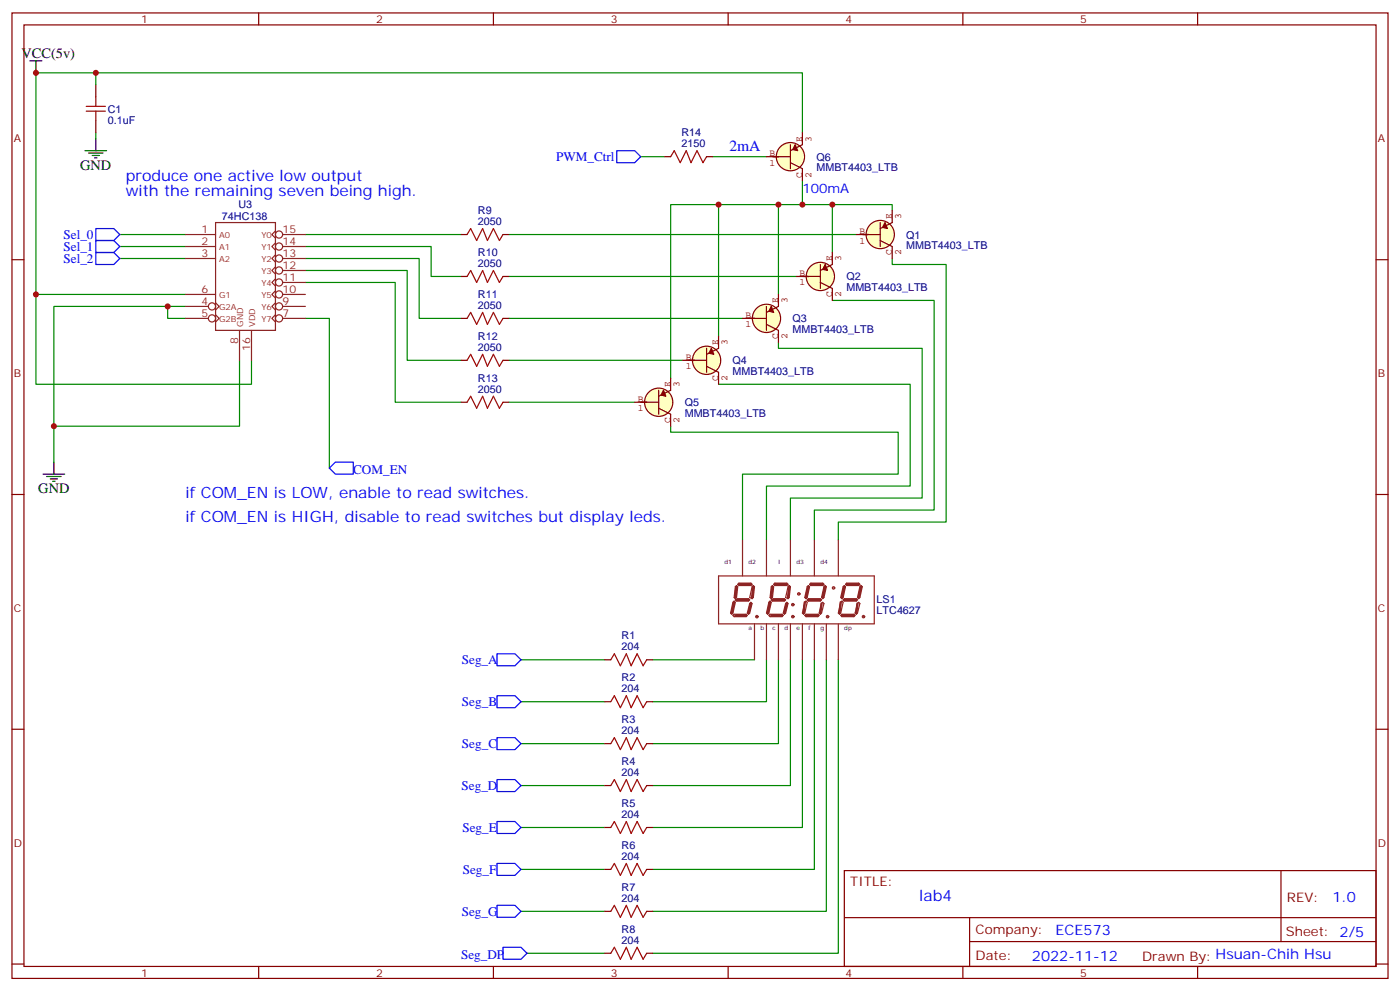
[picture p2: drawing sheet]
<svg xmlns="http://www.w3.org/2000/svg" width="412mm" height="292mm" viewBox="0 0 412 292" stroke-linecap="round" stroke-linejoin="round" font-family="sans-serif">
<g fill="none" stroke="#870000" stroke-width=".35">
<path d="M3.5 3.8h405.4v284.3h-405.4zM7.1 7.3h398.2v277.3h-398.2zM76.2 3.8v3.5M145.3 3.8v3.5M214.5 3.8v3.5M283.6 3.8v3.5M352.8 3.8v3.5M28.2 25v3.5M28.2 35.6v3.5M195.8 46.1h1.8M208.1 46.1h1.8M3.5 76.5h3.6"/>
<path d="M405.3 76.5h3.6M3.5 145.6h3.6M405.3 145.6h3.6M3.5 214.8h3.6M405.3 214.8h3.6M248.7 256.4h156.6v28.2h-156.6zM377.3 256.4v20.9M248.7 270.2h156.5M285.6 277.3h119.6M285.6 270.2v14.2M3.5 283.9h3.6M76.2 284.6v3.5"/>
<path d="M145.3 284.6v3.5M214.5 284.6v3.5M283.6 284.6v3.5M352.8 284.6v3.5M405.3 283.9h3.6"/>
</g>
<g fill="none" stroke="#008700" stroke-width=".35">
<path d="M28.2 21.4h208.2v17.7M28.2 39.1v1.8M188.7 46.1h7.1M209.9 46.1h15.9M236.4 53.2v7.1M149.9 69.1h102.3M211.7 60.3v38.8M229.3 60.3v26.4M245.2 60.3v14.1M262.8 62v-1.7h-65.2v51.1M262.8 76.1v1.8h15.9v75.8h-31.8v5.3M90 93.8h7v44.1"/>
<path d="M149.9 93.8h68.8M149.9 81.4h84.7M245.2 88.5h30v61.7h-35.3v8.8M149.9 118.5h37.1M149.9 106.1h51.2M211.7 113.2h56.4v30h-42.3v15.8M229.3 100.8v1.8h42.3v44.1h-38.8v12.3M197.6 125.5v1.8h67v12.3h-45.9v19.4"/>
</g>
<path d="M181.7 44.4h5.3l1.7 1.7-1.7 1.8h-5.3zM98.8 136.1h5.3v3.5h-5.3l-1.8-1.7z" fill="none" stroke="#00f" stroke-width=".35"/>
<path d="M25 44.4h6.4M26.1 45.1h4.2M27.2 45.8h2.1M27.9 46.5h.7M28.2 40.9v3.5" fill="none" stroke="#000" stroke-width=".35"/>
<path d="M25.4 31.3h5.6M25.4 32.7h5.6M28.2 28.5v2.8M28.2 32.7v2.9M197.6 46.1l1-1.7 1.8 3.5 1.7-3.5 1.5 3.5 1.7-3.5 1.8 3.5 1-1.8" fill="none" stroke="#a10000" stroke-width=".35"/>
<circle cx="232.8" cy="46.1" r="4.2" fill="#ffffc2" stroke="#850000" stroke-width=".35"/>
<path d="M234.2 42.6l.7 1.8-1.4-.4z" fill="#850000" stroke="#850000" stroke-width=".35"/>
<path d="M236.4 39.1v3.5l-3.6 1.8M225.8 46.1h7M232.8 47.9l3.6 1.8v3.5M232.8 42.6v7.1" fill="none" stroke="#850000" stroke-width=".35"/>
<circle cx="194" cy="118.5" r="4.2" fill="#ffffc2" stroke="#850000" stroke-width=".35"/>
<path d="M195.4 114.9l.7 1.8-1.4-.4z" fill="#850000" stroke="#850000" stroke-width=".35"/>
<path d="M187 118.5h7M194 114.9v7.1M197.6 111.4v3.5l-3.6 1.8M194 120.2l3.6 1.8v3.5" fill="none" stroke="#850000" stroke-width=".35"/>
<circle cx="208.1" cy="106.1" r="4.2" fill="#ffffc2" stroke="#850000" stroke-width=".35"/>
<path d="M209.5 102.6l.8 1.8-1.5-.4z" fill="#850000" stroke="#850000" stroke-width=".35"/>
<path d="M211.7 99.1v3.5l-3.6 1.8M201.1 106.1h7M208.1 107.9l3.6 1.7v3.6M208.1 102.6v7" fill="none" stroke="#850000" stroke-width=".35"/>
<circle cx="225.8" cy="93.8" r="4.2" fill="#ffffc2" stroke="#850000" stroke-width=".35"/>
<path d="M227.2 90.2l.7 1.8-1.4-.3z" fill="#850000" stroke="#850000" stroke-width=".35"/>
<path d="M218.7 93.8h7.1M225.8 95.5l3.5 1.8v3.5M225.8 90.2v7.1M229.3 86.7v3.5l-3.5 1.8" fill="none" stroke="#850000" stroke-width=".35"/>
<circle cx="241.7" cy="81.4" r="4.2" fill="#ffffc2" stroke="#850000" stroke-width=".35"/>
<path d="M243.1 77.9l.7 1.8-1.4-.4z" fill="#850000" stroke="#850000" stroke-width=".35"/>
<path d="M241.7 77.9v7M245.2 74.4v3.5l-3.5 1.8M234.6 81.4h7.1M241.7 83.2l3.5 1.7v3.6" fill="none" stroke="#850000" stroke-width=".35"/>
<circle cx="259.3" cy="69.1" r="4.2" fill="#ffffc2" stroke="#850000" stroke-width=".35"/>
<path d="M260.7 65.5l.7 1.8-1.4-.3z" fill="#850000" stroke="#850000" stroke-width=".35"/>
<path d="M252.2 69.1h7.1M259.3 70.8l3.5 1.8v3.5M259.3 65.5v7.1M262.8 62v3.5l-3.5 1.8" fill="none" stroke="#850000" stroke-width=".35"/>
<g fill="none" stroke="#008700" stroke-width=".35">
<path d="M28.2 25v-3.6h-17.6v91.8h63.5v-7.1M35.3 69.1h19.4M35.3 76.1h19.4M35.3 72.6h19.4M90 79.7h29.9v26.4h15.9M90 76.1h33.5v17.7h12.3M90 72.6h37v8.8h8.8M90 69.1h45.8M10.6 86.7h44.1M49.4 90.2v3.6h5.3M54.7 90.2h-38.8v45.9M90 83.2h26.4v35.3h19.4"/>
<path d="M70.6 106.1v19.4h-54.7M153.5 194.3h24.7M192.3 194.3h29.9M225.8 194.3v12.4h-33.5M229.3 194.3v24.7h-37M232.8 194.3v37.1h-40.5M236.4 194.3v49.4h-44.1M239.9 194.3v61.7h-47.6M243.4 194.3v74.1h-51.1M246.9 194.3v86.4h-54.6M153.5 206.7h24.7M153.5 219h24.7"/>
<path d="M153.5 231.4h24.7M153.5 243.7h24.7M153.5 256h24.7M153.5 268.4h24.7M155.2 280.7h23"/>
</g>
<g fill="none" stroke="#a10000" stroke-width=".35">
<path d="M137.6 69.1l1-1.8 1.8 3.5 1.8-3.5 1.4 3.5 1.7-3.5 1.8 3.5 1.1-1.7M137.6 93.8l1-1.8 1.8 3.5 1.8-3.5 1.4 3.5 1.7-3.5 1.8 3.5 1.1-1.7M137.6 81.4l1-1.7 1.8 3.5 1.8-3.5 1.4 3.5 1.7-3.5 1.8 3.5 1.1-1.8M137.6 118.5l1-1.8 1.8 3.5 1.8-3.5 1.4 3.5 1.7-3.5 1.8 3.5 1.1-1.7M137.6 106.1l1-1.7 1.8 3.5 1.8-3.5 1.4 3.5 1.7-3.5 1.8 3.5 1.1-1.8M179.9 194.3l1.1-1.8 1.7 3.6 1.8-3.6 1.4 3.6 1.8-3.6 1.7 3.6 1.1-1.8M179.9 219l1.1-1.8 1.7 3.6 1.8-3.6 1.4 3.6 1.8-3.6 1.7 3.6 1.1-1.8M179.9 206.7l1.1-1.8 1.7 3.5 1.8-3.5 1.4 3.5 1.8-3.5 1.7 3.5 1.1-1.7M179.9 231.4l1.1-1.8 1.7 3.5 1.8-3.5 1.4 3.5 1.8-3.5 1.7 3.5 1.1-1.7M179.9 256l1.1-1.7 1.7 3.5 1.8-3.5 1.4 3.5 1.8-3.5 1.7 3.5 1.1-1.8M179.9 243.7l1.1-1.8 1.7 3.6 1.8-3.6 1.4 3.6 1.8-3.6 1.7 3.6 1.1-1.8M179.9 268.4l1.1-1.8 1.7 3.6 1.8-3.6 1.4 3.6 1.8-3.6 1.7 3.6 1.1-1.8"/>
<path d="M179.9 280.7l1.1-1.7 1.7 3.5 1.8-3.5 1.4 3.5 1.8-3.5 1.7 3.5 1.1-1.8"/>
</g>
<g fill="none" stroke="#870000" stroke-width=".35">
<path d="M135.8 69.1h1.8M148.2 69.1h1.7M135.8 93.8h1.8M135.8 81.4h1.8M148.2 93.8h1.7M148.2 81.4h1.7M135.8 118.5h1.8M135.8 106.1h1.8M148.2 118.5h1.7M148.2 106.1h1.7M178.2 194.3h1.7M190.5 194.3h1.8"/>
<path d="M178.2 219h1.7M178.2 206.7h1.7M190.5 219h1.8M190.5 206.7h1.8M178.2 231.4h1.7M190.5 231.4h1.8M178.2 256h1.7M178.2 243.7h1.7M190.5 256h1.8M190.5 243.7h1.8M178.2 268.4h1.7M190.5 268.4h1.8"/>
<path d="M178.2 280.7h1.7M190.5 280.7h1.8"/>
</g>
<path d="M8.8 17.9h3.5M10.6 17.9v3.5M12.7 139.6h6.3M15.9 136.1v3.5M13.8 140.3h4.2M14.8 141h2.1M15.5 141.7h.7" fill="none" stroke="#000" stroke-width=".35"/>
<path d="M28.2 74.4h5.3l1.8 1.7-1.8 1.8h-5.3zM28.2 70.8h5.3l1.8 1.8-1.8 1.8h-5.3zM28.2 67.3h5.3l1.8 1.8-1.8 1.7h-5.3zM146.4 192.5h5.3l1.8 1.8-1.8 1.8h-5.3zM146.4 217.2h5.3l1.8 1.8-1.8 1.8h-5.3zM146.4 204.9h5.3l1.8 1.8-1.8 1.7h-5.3zM146.4 229.6h5.3l1.8 1.8-1.8 1.7h-5.3zM146.4 254.3h5.3l1.8 1.7-1.8 1.8h-5.3zM146.4 241.9h5.3l1.8 1.8-1.8 1.8h-5.3zM146.4 266.6h5.3l1.8 1.8-1.8 1.8h-5.3zM148.2 279h5.3l1.7 1.7-1.7 1.8h-5.3z" fill="none" stroke="#00f" stroke-width=".35"/>
<g fill="none" stroke="#8c2424" stroke-width=".35">
<path d="M54.7 69.1h8.8M54.7 72.6h8.8M54.7 76.1h8.8M63.5 65.5h17.6v31.8h-17.6zM81.1 78.6l-1 1.1 1 1M81.1 75.1l-1 1 1 1.1M81.1 71.5l-1 1.1 1 1.1M81.1 68l-1 1.1 1 1M83.3 69.1h6.7M83.3 72.6h6.7M83.3 76.1h6.7M83.3 79.7h6.7"/>
<path d="M54.7 90.2h6.7M54.7 93.8h6.7M54.7 86.7h8.8M63.5 89.2l1.1 1-1.1 1.1M63.5 92.7l1.1 1.1-1.1 1M70.6 97.3v8.8M74.1 97.3v8.8M81.1 92.7l-1 1.1 1 1M81.1 89.2l-1 1 1 1.1M81.1 85.7l-1 1 1 1.1M81.1 82.1l-1 1.1 1 1M83.3 90.2h6.7"/>
<path d="M83.3 93.8h6.7M83.3 86.7h6.7M83.3 83.2h6.7M218.7 159v10.6M225.8 159v10.6M232.8 159v10.6M239.9 159v10.6M246.9 159v10.6M211.7 169.6h45.8v14.1h-45.8zM215.9 177.4l.4-.4 .3 .4-.7 3.2-.4 .3-.3-.3zM216.6 176.7l.7-.4h3.2l.3 .4-.3 .3h-3.5zM216.6 172.8l.4-.4 .3 .4-.3 3.2-.4 .3-.3-.3z"/>
<path d="M217.3 172.1l.4-.4h3.5l.3 .4-.3 .3h-3.5zM220.8 177.7l.4-.3 .3 .3-.7 2.9-.3 .3-.4-.3zM221.5 172.8l.4-.4 .3 .4-.3 3.2-.4 .3-.7-.3zM226.8 177l.4 .4-.7 3.2-.4 .3-.3-.3 .7-3.2zM227.2 172.8l.3-.4 .4 .4-.4 3.2-.3 .3-.4-.3zM227.2 176.7l.7-.4h3.2l.3 .4-.3 .3h-3.6zM227.9 172.1l.3-.4h3.6l.3 .4-.3 .3h-3.6zM231.4 177.7l.4-.3 .3 .3-.7 2.9-.3 .3-.4-.3zM232.1 172.8l.4-.4 .3 .4-.3 3.2-.4 .3-.7-.3zM233.2 178.1h.3M234.9 174.9h.4M237.1 177.4l.3-.4 .4 .4-.7 3.2-.4 .3-.3-.3z"/>
<path d="M237.8 172.8l.3-.4 .4 .4-.7 3.2-.4 .3-.3-.3zM238.1 176.3h3.6l.3 .4-.3 .3h-3.6l-.3-.3zM238.5 172.1l.3-.4h3.6l.3 .4-.3 .3h-3.6zM242 177.7l.4-.3 .3 .3-.7 2.9-.3 .3-.4-.3zM242.7 172.8l.4-.4 .3 .4-.7 3.2-.3 .3-.4-.3zM245.5 173.1h.4M247.6 177.4l.4-.4 .4 .4-.8 3.2-.3 .3-.4-.3zM248.4 172.8l.3-.4 .4 .4-.7 3.2-.4 .3-.4-.3zM248.7 176.3h3.5l.4 .4-.4 .3h-3.5l-.3-.3zM249.1 172.1l.3-.4h3.5l.4 .4-.4 .3h-3.5zM252.6 177.7l.3-.3 .4 .3-.7 2.9-.4 .3-.3-.3zM253.3 172.8l.3-.4 .4 .4-.7 3.2-.4 .3-.3-.3z"/>
<path d="M216.3 180.9h3.5l.3 .4-.3 .3h-3.5l-.4-.3zM222.2 183.7v10.6M222.6 181.6h.4M225.8 183.7v10.6M226.5 181.3l.3-.4h3.6l.3 .4-.3 .3h-3.6zM229.3 183.7v10.6M232.8 183.7v10.6M233.2 181.6h.3M236.4 183.7v10.6M237.4 180.9h3.5l.4 .4-.4 .3h-3.5l-.3-.3zM239.9 183.7v10.6M243.4 183.7v10.6"/>
<path d="M243.8 181.6h.3M246.9 183.7v10.6M248 180.9h3.5l.4 .4-.4 .3h-3.5l-.4-.3zM254.4 181.6h.3"/>
<circle cx="82.2" cy="69.1" r="1.06"/>
<circle cx="82.2" cy="72.6" r="1.06"/>
<circle cx="82.2" cy="76.1" r="1.06"/>
<circle cx="82.2" cy="79.7" r="1.06"/>
<circle cx="62.4" cy="93.8" r="1.06"/>
<circle cx="62.4" cy="90.2" r="1.06"/>
<circle cx="82.2" cy="93.8" r="1.06"/>
<circle cx="82.2" cy="83.2" r="1.06"/>
<circle cx="82.2" cy="86.7" r="1.06"/>
<circle cx="82.2" cy="90.2" r="1.06"/>
<circle cx="233.5" cy="178.1" r=".35"/>
<circle cx="235.3" cy="174.9" r=".35"/>
<circle cx="245.5" cy="173.1" r=".35"/>
<circle cx="223" cy="181.6" r=".35"/>
<circle cx="233.5" cy="181.6" r=".35"/>
<circle cx="243.8" cy="181.6" r=".35"/>
<circle cx="254.4" cy="181.6" r=".35"/>
</g>
<g fill="none" stroke="#8c2424" stroke-width=".71">
<path d="M216.3 177.4l-.8 3.2M217 176.7h3.5M217 172.8l-.4 3.2M217.7 172.1h3.5M221.2 177.7l-.7 2.9M221.9 172.8l-.4 3.2M226.8 177.4l-.7 3.2M227.5 172.8l-.3 3.2M227.5 176.7h3.6M228.2 172.1h3.6M231.8 177.7l-.7 2.9M232.5 172.8l-.4 3.2"/>
<path d="M237.1 177.4l-.4 3.2M238.1 176.7h3.6M238.1 172.8l-.7 3.2M238.8 172.1h3.6M242 177.7l-.3 2.9M243.1 172.8l-.7 3.2M247.6 177.4l-.3 3.2M248.7 176.7h3.5M248.7 172.8l-.7 3.2M249.4 172.1h3.5M252.6 177.7l-.4 2.9M253.6 172.8l-.7 3.2"/>
<path d="M216.6 181.3h3.2M227.2 181.3h3.2M237.4 181.3h3.5M248 181.3h3.5"/>
</g>
<g fill="#c00">
<circle cx="28.2" cy="21.4" r=".88"/>
<circle cx="10.6" cy="21.4" r=".88"/>
<circle cx="10.6" cy="86.7" r=".88"/>
<circle cx="236.4" cy="60.3" r=".88"/>
<circle cx="245.2" cy="60.3" r=".88"/>
<circle cx="229.3" cy="60.3" r=".88"/>
<circle cx="211.7" cy="60.3" r=".88"/>
<circle cx="15.9" cy="125.5" r=".88"/>
<circle cx="49.4" cy="90.2" r=".88"/>
</g>
<g font-size="4.6" fill="#00f">
<text x="214.8" y="44.4">2mA</text>
<text x="37" y="53.2">produce one active low output</text>
<text x="37" y="57.8">with the remaining seven being high.</text>
<text x="54.7" y="146.7">if COM_EN is LOW, enable to read switches.</text>
<text x="54.7" y="153.7">if COM_EN is HIGH, disable to read switches but display leds.</text>
<text x="270.8" y="265.4">lab4</text>
</g>
<g font-size="4.2">
<text x="6.3" y="17.2">VCC(5v)</text>
<text x="23.6" y="50">GND</text>
<text x="11.3" y="145.3">GND</text>
</g>
<g font-size="4.2" fill="#00f">
<text x="392.5" y="265.7">1.0</text>
<text x="310.9" y="275.2">ECE573</text>
<text x="304" y="283">2022-11-12</text>
</g>
<g font-size="3.9" fill="#00f">
<text x="163.8" y="47.4">PWM_Ctrl</text>
<text x="236.4" y="56.7">100mA</text>
<text x="18.7" y="70.3">Sel_0</text>
<text x="18.7" y="77.4">Sel_2</text>
<text x="18.7" y="73.9">Sel_1</text>
<text x="104" y="139.6">COM_EN</text>
<text x="136" y="195.5">Seg_A</text>
<text x="136.1" y="207.9">Seg_B</text>
<text x="136.1" y="220.3">Seg_C</text>
<text x="136" y="232.6">Seg_D</text>
<text x="136.2" y="245">Seg_E</text>
<text x="136.3" y="257.3">Seg_F</text>
<text x="136" y="269.6">Seg_G</text>
<text x="135.8" y="282.5">Seg_DP</text>
</g>
<g font-size="3.9" fill="#800">
<text x="250.5" y="261">TITLE:</text>
<text x="379.1" y="265.7">REV:</text>
<text x="287.4" y="275.2">Company:</text>
<text x="378.7" y="275.8">Sheet: 2/5</text>
<text x="287.4" y="282.9">Date:</text>
<text x="336.4" y="282.9">Drawn By: Hsuan-Chih Hsu</text>
</g>
<g font-size="3.2" fill="#800">
<text x="41.6" y="6.8">1</text>
<text x="110.8" y="6.8">2</text>
<text x="179.9" y="6.8">3</text>
<text x="249.1" y="6.8">4</text>
<text x="318.2" y="6.8">5</text>
<text x="4.1" y="41.9">A</text>
<text x="405.9" y="41.9">A</text>
<text x="4.1" y="111.1">B</text>
<text x="405.9" y="111.1">B</text>
<text x="4.1" y="180.2">C</text>
<text x="405.9" y="180.2">C</text>
<text x="4.1" y="249.3">D</text>
<text x="405.9" y="249.3">D</text>
<text x="41.6" y="287.6">1</text>
<text x="110.8" y="287.6">2</text>
<text x="179.9" y="287.6">3</text>
<text x="249.1" y="287.6">4</text>
<text x="318.2" y="287.6">5</text>
</g>
<g font-size="3.2" fill="#000080">
<text x="31.8" y="33.2">C1</text>
<text x="31.7" y="36.4">0.1uF</text>
<text x="200.7" y="40.1">R14</text>
<text x="200.7" y="43.3">2150</text>
<text x="240.5" y="47.3">Q6</text>
<text x="240.5" y="50.4">MMBT4403_LTB</text>
<text x="65.4" y="64.9">74HC138</text>
<text x="70.2" y="61.2">U3</text>
<text x="140.8" y="63.1">R9</text>
<text x="140.8" y="66.3">2050</text>
<text x="267" y="70.3">Q1</text>
<text x="140.8" y="75.4">R10</text>
<text x="267" y="73.4">MMBT4403_LTB</text>
<text x="140.8" y="78.6">2050</text>
<text x="249.3" y="82.6">Q2</text>
<text x="140.8" y="87.8">R11</text>
<text x="249.3" y="85.7">MMBT4403_LTB</text>
<text x="140.8" y="90.9">2050</text>
<text x="233.4" y="95">Q3</text>
<text x="140.8" y="100.2">R12</text>
<text x="233.4" y="98.1">MMBT4403_LTB</text>
<text x="140.8" y="103.3">2050</text>
<text x="215.8" y="107.3">Q4</text>
<text x="140.8" y="112.5">R13</text>
<text x="215.8" y="110.4">MMBT4403_LTB</text>
<text x="140.8" y="115.6">2050</text>
<text x="201.7" y="119.6">Q5</text>
<text x="201.7" y="122.8">MMBT4403_LTB</text>
<text x="258.2" y="177.7">LS1</text>
<text x="258.2" y="180.9">LTC4627</text>
<text x="183.1" y="191.5">204</text>
<text x="183.1" y="188.3">R1</text>
<text x="183.1" y="203.8">204</text>
<text x="183.1" y="200.7">R2</text>
<text x="183.1" y="213">R3</text>
<text x="183.1" y="216.2">204</text>
<text x="183.1" y="225.4">R4</text>
<text x="183.1" y="228.5">204</text>
<text x="183.1" y="237.7">R5</text>
<text x="183.1" y="240.9">204</text>
<text x="183.1" y="250">R6</text>
<text x="183.1" y="253.2">204</text>
<text x="183.1" y="262.4">R7</text>
<text x="183.1" y="265.6">204</text>
<text x="183.1" y="274.7">R8</text>
<text x="183.1" y="277.9">204</text>
</g>
<g font-size="3.2" fill="#8d2323">
<text x="59.4" y="68.7">1</text>
<text x="83.3" y="68.7">15</text>
<text x="59.4" y="72.2">2</text>
<text x="59.4" y="75.8">3</text>
<text x="83.3" y="75.8">13</text>
<text x="83.3" y="72.2">14</text>
<text x="83.3" y="82.8">11</text>
<text x="83.3" y="79.3">12</text>
<text x="59.4" y="89.9">4</text>
<text x="59.4" y="86.4">6</text>
<text x="83.3" y="89.9">9</text>
<text x="83.3" y="86.4">10</text>
<text x="59.4" y="93.4">5</text>
<text x="83.3" y="93.4">7</text>
<text x="70.2" y="101.4" transform="rotate(-90 70.2 101.4)">8</text>
<text x="73.7" y="103.4" transform="rotate(-90 73.7 103.4)">16</text>
</g>
<g font-size="2.8" fill="#840000">
<text x="236.3" y="41.7" transform="rotate(-90 236.3 41.7)">E</text>
<text x="239" y="41.7" transform="rotate(-90 239 41.7)">3</text>
<text x="226.7" y="46.1">B</text>
<text x="226.7" y="48.8">1</text>
<text x="236.3" y="52.3" transform="rotate(-90 236.3 52.3)">C</text>
<text x="239" y="52.3" transform="rotate(-90 239 52.3)">2</text>
<text x="262.7" y="64.6" transform="rotate(-90 262.7 64.6)">E</text>
<text x="265.5" y="64.6" transform="rotate(-90 265.5 64.6)">3</text>
<text x="253.2" y="69">B</text>
<text x="253.2" y="71.7">1</text>
<text x="245.1" y="77" transform="rotate(-90 245.1 77)">E</text>
<text x="247.8" y="77" transform="rotate(-90 247.8 77)">3</text>
<text x="262.7" y="75.2" transform="rotate(-90 262.7 75.2)">C</text>
<text x="265.5" y="75.2" transform="rotate(-90 265.5 75.2)">2</text>
<text x="235.5" y="81.4">B</text>
<text x="229.2" y="89.3" transform="rotate(-90 229.2 89.3)">E</text>
<text x="232" y="89.3" transform="rotate(-90 232 89.3)">3</text>
<text x="235.5" y="84.1">1</text>
<text x="245.1" y="87.6" transform="rotate(-90 245.1 87.6)">C</text>
<text x="247.8" y="87.6" transform="rotate(-90 247.8 87.6)">2</text>
<text x="219.6" y="93.7">B</text>
<text x="211.6" y="101.7" transform="rotate(-90 211.6 101.7)">E</text>
<text x="214.3" y="101.7" transform="rotate(-90 214.3 101.7)">3</text>
<text x="219.6" y="96.4">1</text>
<text x="229.2" y="99.9" transform="rotate(-90 229.2 99.9)">C</text>
<text x="232" y="99.9" transform="rotate(-90 232 99.9)">2</text>
<text x="202" y="106">B</text>
<text x="202" y="108.8">1</text>
<text x="211.6" y="112.3" transform="rotate(-90 211.6 112.3)">C</text>
<text x="214.3" y="112.3" transform="rotate(-90 214.3 112.3)">2</text>
<text x="187.9" y="118.4">B</text>
<text x="197.5" y="114" transform="rotate(-90 197.5 114)">E</text>
<text x="200.2" y="114" transform="rotate(-90 200.2 114)">3</text>
<text x="187.9" y="121.1">1</text>
<text x="197.5" y="124.6" transform="rotate(-90 197.5 124.6)">C</text>
<text x="200.2" y="124.6" transform="rotate(-90 200.2 124.6)">2</text>
</g>
<g font-size="2.5" fill="#8d2323">
<text x="64.6" y="70.1">A0</text>
<text x="77" y="70.1">Y0</text>
<text x="64.6" y="73.7">A1</text>
<text x="64.6" y="77.2">A2</text>
<text x="77" y="77.2">Y2</text>
<text x="77" y="73.7">Y1</text>
<text x="77" y="80.7">Y3</text>
<text x="64.6" y="87.8">G1</text>
<text x="77" y="87.8">Y5</text>
<text x="77" y="84.2">Y4</text>
<text x="64.6" y="91.3">G2A</text>
<text x="64.6" y="94.8">G2B</text>
<text x="77" y="94.8">Y7</text>
<text x="77" y="91.3">Y6</text>
<text x="71.6" y="96.2" transform="rotate(-90 71.6 96.2)">GND</text>
<text x="75.1" y="96.2" transform="rotate(-90 75.1 96.2)">VDD</text>
</g>
<g font-size="1.8">
<text x="213.4" y="166.1">d1</text>
<text x="220.5" y="166.1">d2</text>
<text x="229.3" y="166.1">l</text>
<text x="234.6" y="166.1">d3</text>
<text x="241.7" y="166.1">d4</text>
<text x="220.5" y="185.5">a</text>
<text x="224" y="185.5">b</text>
<text x="227.5" y="185.5">c</text>
<text x="231.1" y="185.5">d</text>
<text x="234.6" y="185.5">e</text>
<text x="238.1" y="185.5">f</text>
<text x="241.7" y="185.5">g</text>
<text x="248.7" y="185.5">dp</text>
</g>
</svg>
